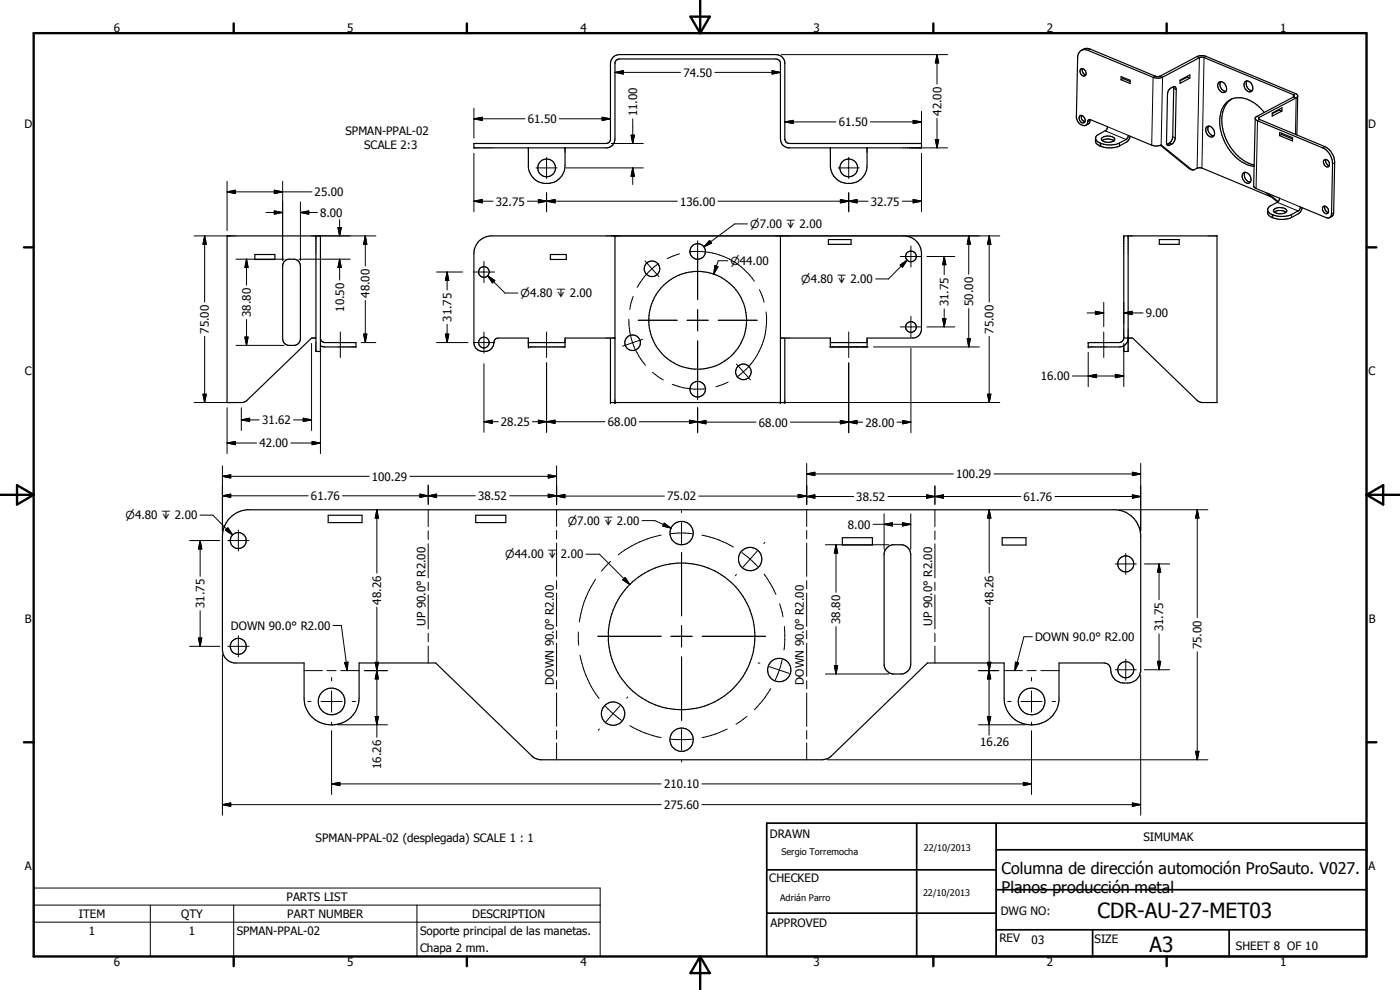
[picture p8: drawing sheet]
<svg xmlns="http://www.w3.org/2000/svg" width="420mm" height="297mm" viewBox="0 0 420 297" stroke-linecap="round" stroke-linejoin="round" font-family="sans-serif">
<g fill="none" stroke="#000" stroke-width=".35">
<path d="M324.6 15.1l1.2-.6 1.4 .2 19.9 8.3 1-.1 11.1-5.9 1.2-.3 1.3 .1 27.1 11.3 .7 .7M324.6 34.6a1.51 1.51 0 0 1 1 2M324.6 34.6a1.1 1.1 0 0 0-.8 1.1 1.1 1.1 0 0 0 .7 1l.7 .2 .4-.3M324.6 34.6a1.53 1.53 0 0 0 1 1.9M324.9 20.6a1.45 1.45 0 0 1 .9 1.9M324.9 20.6h-.3a1.17 1.17 0 0 0-.3 1.5 1.17 1.17 0 0 0 1.4 .5l.1-.1M324.9 20.6a1.51 1.51 0 0 0 1 1.9M327.2 35.9l-.4 1.1-.9 .6M327.2 35.9l5.2 2.1-.4 1-2.2 1.3a1.22 1.22 0 0 0-1 1.1 1.22 1.22 0 0 0 .7 1.2 7.4 7.4 0 0 0 6.5 .3l2.1-1.1 .5-1.2 7 3a3.4 3.4 0 0 0 2.9-.1l9.2 7.5h.6l1.3-.7 1.1 .1 20.8 8.7M327.2 35.9a.64 .64 0 0 0-.7 .2 .64 .64 0 0 0-.1 .6 1.24 1.24 0 0 1-.9 1 1.24 1.24 0 0 1-1.2-.4 2.93 2.93 0 0 1-1.3-2.2l.4-17.7a2.14 2.14 0 0 1 .9-2.1 2.14 2.14 0 0 1 2.2-.2l19.6 8.1 1.2 .3 1.6-.3 11.2-6h1.1l27.2 11.4-.2 .5-11 5.8a.67 .67 0 0 0-.5 .8 .67 .67 0 0 0 .7 .5l19.5 8.2a5.3 5.3 0 0 1 3 4.7l-.3 15.1-.1 .6-.5 .5M336.5 23l2.7 1.1v1l-2.7-1.2zM337.1 23.6l-.6 .3"/>
<path d="M337.1 23.2v.4M337.1 23.6l2.1 .9M351 26.7l1-.6a.67 .67 0 0 1 .8 0 .67 .67 0 0 1 .2 .8l-.3 14.5a2.38 2.38 0 0 1-2.2 2.2l-.4-.6 .3-14.8 .2-.8zM352.1 26l-.2 15.1a2.38 2.38 0 0 1-1.7 2.2M354.1 24l3-1.5v1l-3 1.5zM356.3 23.2l-2.2 1.1M356.3 22.9v.3M356.3 23.2l.8 .3M362 38.3a1.45 1.45 0 0 1 1.5-.3 1.45 1.45 0 0 1 .9 1.3 1.18 1.18 0 0 1-.5 1.7 1.18 1.18 0 0 1-1.6-.7l-.4-.9zM362.7 37.8a2.09 2.09 0 0 0 1.6 3M365.7 24.8a1.77 1.77 0 0 1 2.4 2 1.15 1.15 0 0 1-1.1 1 1.15 1.15 0 0 1-1.1-.9l-.4-1.2zM366.3 24.5a2.08 2.08 0 0 0 1.6 2.9"/>
<path d="M369.6 29.8a7.8 7.8 0 0 0-2.6 8.8 13.9 13.9 0 0 0 9.4 10.9M373.6 24.6a1.77 1.77 0 0 1 2.4 2 1.05 1.05 0 0 1-.9 1 1.05 1.05 0 0 1-1.1-.6 2.12 2.12 0 0 1-.4-2.4zM374.2 24.3a2.11 2.11 0 0 0 1.6 2.9M376.7 35.5l-.5 20.3 .8 .8 7 2.9-.4 1M379.4 33.7a9.9 9.9 0 0 0-8.7-4.3 6.3 6.3 0 0 0-4.7 6.8 14.4 14.4 0 0 0 9.2 13.5l1.2 .3M381.8 33.9l3-1.6-.1 1-2.9 1.5zM384 33l-2.2 1.1M384 32.8v.2M384 33l.7 .3M384 39.8l3.9 1.5v1l-3.9-1.6zM389.5 28.8l-.5 .6-11.1 5.8-.1 .5 19.8 8.3a5.4 5.4 0 0 1 2.9 4.8l-.2 15-.5 1.1-.8 .4M389.5 28.8l-.3 11.7"/>
<path d="M142.2 43.1h39.7l.8-.3 .5-.8v-23a2.65 2.65 0 0 1 2.7-2.6h47a2.62 2.62 0 0 1 2.6 2.3v23l.6 1.1 .8 .3h39.7v1.3h-40.1a2.62 2.62 0 0 1-2.3-2.7v-22.9l-.4-.7-.9-.4-47.5 .1-.5 .3-.3 .7v22.9a2.65 2.65 0 0 1-2.3 2.7h-40.1zM158.6 44.4v5.9a5.5 5.5 0 0 0 5.7 4.8 5.5 5.5 0 0 0 5.3-5.4v-5.3M249.2 44.4v5.3a5.5 5.5 0 0 0 5.5 5.4 5.5 5.5 0 0 0 5.5-5.4v-5.3M330.7 41.4a3 3 0 0 1 3.8 .3 1.54 1.54 0 0 1-2 1l-1.5-.4-.4-.4zM330.8 42.2a3.2 3.2 0 0 1 3.5 0M339.2 40.9l-.8 1.6-2.4 1.3a6.7 6.7 0 0 1-7-.8l-.2-1.6M348.3 43.6l8.5 6.9 1 .5M373.2 51.8a1.87 1.87 0 0 1 2 .9 1.87 1.87 0 0 1-.2 2.2 1.89 1.89 0 0 1-1.9-1 1.89 1.89 0 0 1 .1-2.1zM373.7 51.7a2.1 2.1 0 0 0 1.5 3M379.9 57.8l3.5 2.8M380.6 58.1l3 2.4M384.7 40.3l-.7 .4"/>
<path d="M384.7 40v.3M384.7 40.3l3.2 1.4M397.3 48.1a1.16 1.16 0 0 1 1.4 .1 1.16 1.16 0 0 1 .3 1.4 .84 .84 0 0 1-.9 .5 .84 .84 0 0 1-.7-.8l-.2-.7zM397.9 47.8a1.48 1.48 0 0 0 1 1.9M76.5 76.4h6v1.5h-6zM85.5 78.2l1-.4h1.7a2 2 0 0 1 2 2v21.8a2.07 2.07 0 0 1-1.7 2h-2l-.7-.2-.7-.7-.3-1.1v-21.8l.3-1zM94.8 70.8v34.7h1.4v-34.7h-28.1v50h4.7l1.2-.5 19.5-18.9h1.3M165.2 76.4h4.8v1.5h-4.8zM184.6 70.8v50M234.2 70.8v50M248.6 71.9h6.8v1.4h-6.8zM337.3 70.8h27.9v50h-4.6l-1.2-.5-19.5-18.9h-2.6z"/>
<path d="M338.6 70.8v34.7h-1.3v-1.7M347.9 71.9h6v1.4h-6zM382.3 62.9l.2-.2a3.1 3.1 0 0 1 3.6 .2 .83 .83 0 0 1-.9 1.2 2.4 2.4 0 0 1-3-.9zM382.4 63.6a3.2 3.2 0 0 1 3.5 .1M383.5 60.6l-2.1 1.1a1.28 1.28 0 0 0-1 1.3 1.28 1.28 0 0 0 1.1 1.2 7.4 7.4 0 0 0 6.1 .1l2.2-1.1 .5-1.1 7.7 3.2h1M383.6 60.5l-.1 .1M390.9 62.3l-.4 .9-.7 .9-2.2 1.1a6.4 6.4 0 0 1-7.1-1l-.1-1.3M397.6 61.8l1 .8v1.2M397.6 61.8a1.03 1.03 0 0 0-.8 .9 1.03 1.03 0 0 0 .6 1.1l.6 .3 .6-.3M397.6 61.8l.1 1.2 .9 .8M96.2 101.7l.5 .8 .8 .3h9.3v1.3h-9.3l-1.3-.3M158.6 102.8h11"/>
<path d="M183.2 101.4v19.4h52.3v-19.4M184.6 101.4h-15v2.7h-11v-2.7h-9a1.68 1.68 0 0 0-1.5 2.1 3.1 3.1 0 0 1-3.2 2 3.1 3.1 0 0 1-2.7-2.7v-26.7a5.4 5.4 0 0 1 4.8-5.3h124.8a5.4 5.4 0 0 1 4.8 5.3v22.7a2.65 2.65 0 0 1-2.7 2.6h-13.7v2.7h-11v-2.7h-15M249.2 102.8h11M337.3 101.4a1.46 1.46 0 0 1-1.4 1.4h-9.3v1.3h9.3a2.65 2.65 0 0 0 2.7-2.7M68.6 155.8a8.3 8.3 0 0 1 5.5-2.8h261a8.1 8.1 0 0 1 7.2 7.2v41.2a4.3 4.3 0 0 1-5.4 3.5 4.2 4.2 0 0 1-3.7-4.6l-.6-.9-1.2-.5h-13.6v11.3a8.3 8.3 0 0 1-8.5 7.3 8.3 8.3 0 0 1-7.9-8v-10.6h-23.1l-28.8 27.9-1.1 .8-1.7 .4-85.2-.2-.8-.2-1.1-.8-28.8-27.9h-23v10.6a8.3 8.3 0 0 1-8.3 8 8.3 8.3 0 0 1-8.2-8v-10.6h-21a4 4 0 0 1-3.6-4v-33.9a8.5 8.5 0 0 1 1.9-5.2zM98.5 154.6h10.2v2.2h-10.2zM142.8 154.6h9v2.2h-9zM252.8 161.3h9v2.2h-9zM266.2 164.3l.6-.5 1.1-.4h2.8a3.1 3.1 0 0 1 2.6 3v32.9a3 3 0 0 1-2.6 2.9h-2.8a3.2 3.2 0 0 1-2.6-2.6v-33.6l.4-1.1zM300.8 161.3h7.1v2.2h-7.1z"/>
<circle cx="164" cy="50.4" r="2.67"/>
<circle cx="254.7" cy="50.4" r="2.67"/>
<circle cx="209.4" cy="75.5" r="2.34"/>
<circle cx="273.4" cy="76.9" r="1.6"/>
<circle cx="145.2" cy="81.6" r="1.6"/>
<circle cx="195.7" cy="80.6" r="2.33"/>
<circle cx="209.4" cy="96.1" r="14.7"/>
<circle cx="273.4" cy="98.1" r="1.61"/>
<circle cx="145.2" cy="102.8" r="1.6"/>
<circle cx="189.8" cy="102.8" r="2.33"/>
<circle cx="209.4" cy="116.8" r="2.34"/>
<circle cx="223.1" cy="111.6" r="2.34"/>
<circle cx="204.5" cy="159.9" r="3.5"/>
<circle cx="71.5" cy="162.2" r="2.4"/>
<circle cx="225.1" cy="167.7" r="3.5"/>
<circle cx="337.8" cy="169.2" r="2.39"/>
<circle cx="71.5" cy="193.9" r="2.4"/>
<circle cx="204.6" cy="190.9" r="22"/>
<circle cx="99.5" cy="210.5" r="4"/>
<circle cx="184" cy="214.1" r="3.5"/>
<circle cx="233.9" cy="201" r="3.5"/>
<circle cx="309.6" cy="210.5" r="4"/>
<circle cx="337.8" cy="201" r="2.4"/>
<circle cx="204.6" cy="221.9" r="3.5"/>
</g>
<g fill="#000">
<circle cx="94.8" cy="70.8" r=".18"/>
<circle cx="96.2" cy="70.8" r=".18"/>
<circle cx="184.6" cy="70.8" r=".18"/>
<circle cx="234.2" cy="70.8" r=".18"/>
<circle cx="337.3" cy="70.8" r=".18"/>
<circle cx="338.6" cy="70.8" r=".18"/>
<circle cx="158.6" cy="104.1" r=".18"/>
<circle cx="158.6" cy="102.8" r=".18"/>
<circle cx="326.6" cy="102.8" r=".18"/>
<circle cx="326.6" cy="104.1" r=".18"/>
<circle cx="183.2" cy="120.8" r=".18"/>
<circle cx="184.6" cy="120.8" r=".18"/>
<circle cx="234.2" cy="120.8" r=".18"/>
<circle cx="235.5" cy="120.8" r=".18"/>
</g>
<g fill="none" stroke="#000" stroke-width=".3">
<path d="M234.5 16.4h49.9M281.2 16.4l.5 2.5h-1zM281.2 16.4v8.8M327.2 14.7l-.7 .4M359.2 17l.7 .3-.6 33.2M362 16.9l-.7 .4-.6 33.1M142.2 35.6l2.5-.4v1zM142.2 32.5v8.9M142.2 35.6h15.4M167.8 35.6h15.4M180.7 35.2l2.5 .4-2.5 .6zM184.6 21.7l2.5-.5v1z"/>
<path d="M184.6 21.7h19.6M189.9 35.7v7.4M214.5 21.7h19.7M231.7 21.2l2.5 .5-2.5 .5zM235.5 36.6l2.6-.5v1zM235.5 36.6h15.4M261.2 36.6h15.4M274.1 36.1l2.5 .5-2.5 .5zM276.6 33.4v9.4M281.2 35.5v8.9M327.1 36.1l-.6 .3M331.7 39.2l6.3 2.7"/>
<path d="M332.4 38l6.2 2.6M346.7 22.9l-.6 .3-.5 20.4M348.1 22.9l.8 .3-.4 20.3M352.2 26.6l.8 .3M377.2 34.9l.7 .3v.6M378 35.9l-.6 .3-.4 20.4M388.2 29.1l.8 .3-.2 10.9M388.8 28.1l-.7 .3v.7M68.1 57.6l2.5-.5v1zM68.1 54.4v14.8M68.1 57.6h25.5M82.3 57.1l2.5 .5-2.5 .5z"/>
<path d="M84.8 54.4v23.7M142.2 46v17.5M160.9 50.4h6.3M161.6 59.9l2.4 .5-2.4 .5zM164 47.2v6.4M164 57.8v5.7M169.9 50.4h23.2M183.5 43.1h9.6M189.4 40.6h1l-.5 2.5zM189.9 50.4l.5 2.5h-1zM189.9 50.4v5M251.5 50.4h6.4"/>
<path d="M252.2 59.9l2.5 .5-2.5 .5zM252.2 59.9l5 1v-1l-5 1zM254.7 47.2v6.4M254.7 57.8v5.7M272.8 44.4h11.6M274.1 59.9l2.5 .5-2.5 .5zM276.6 46v17.5M280.7 41.9h1l-.5 2.5zM330.2 42.9l-.1 .9M330.4 43v.9M336 42.9v.9M350.3 43.3l.8 .3"/>
<path d="M350.9 42.9l.8 .3M351.9 41.1l.8 .3M356.8 50.5l.8 .3M384 59.5l6.3 2.6M397.6 44l-.7 .4M400.5 48.8l-.6 .3M58.2 70.8h11M61.4 70.8l.5 2.5h-1zM61.4 70.8v19.8M70.8 77.8h14.4M74 77.8l.5 2.5h-1zM74 77.8v7.8"/>
<path d="M79.8 63.8h5M82.3 63.3l2.5 .5-2.5 .5zM89.7 77.8h15.4M90.2 63.8l2.5-.5v1zM90.2 63.8h5M90.2 60.6v17.5M95.1 70.8h17.7M101.4 68.3h1l-.5 2.5zM101.9 77.8l.5 2.5h-1zM101.9 65.9v4.9M101.9 77.8v6.2M109.6 70.8l.5 2.5h-1z"/>
<path d="M109.6 70.8v9M142.2 60.4l2.5-.5v1zM142.2 60.4h5.8M145.2 78.4v6.4M158.3 60.4h45M164 60.4l2.6-.5v1zM183.5 70.8h25.8M193.6 78.3l2.1 2.3M197.6 79.1l-1.9 1.5M204 76.2l-3.8 1.4M206.9 75.6a20.6 20.6 0 0 1 19.5 8.8M209.4 72.3v17.6"/>
<path d="M209.5 70.8h90.5M213 72.1l.6 .8-2.3 1.1zM214.5 79.7l1 .4-1.3 2.2zM215.5 60.4h45M218.4 78.2h-2.9l-1.3 4.1M224.4 67.2h-3.9l-9.2 6.8M254.7 60.4l2.5-.5v1zM270.2 79.5l2-1.4-1.4 2.1zM270.2 77h6.4M270.8 60.4h5.8M272.2 78.1l-5.6 5.6h-3.8M273.4 73.8v6.3"/>
<path d="M278.2 77h8.3M283.4 77l.5 2.4h-1zM283.4 77v5.4M290.7 70.8l.5 2.5h-.9zM290.7 70.8v11.5M296.9 70.8l.5 2.5h-1zM296.9 70.8v19.8M381.8 64.4v.9M382 64.4v.9M383.3 60.7l6.3 2.6M387.6 64.3v.9M400.3 63.8l-.7 .4"/>
<path d="M74 95.8v7.8M102.1 99.6v7.7M109.6 90.1v12.7M131 81.6h7.8M134.2 81.6l.5 2.5h-1zM134.2 81.6v5.4M134.2 97.3v5.5M142.1 81.6h6.3M145.2 99.6v6.4M146.3 82.7l2.2 1.5-.7 .7zM146.3 82.7l5.2 5.2h3.9M164 99.6v7.7"/>
<path d="M188.7 95.8l.1 .8a17.9 17.9 0 0 0 1.1 6.2M190 88.9l-1 3.9M191.5 96.1h11.7M195.7 80.6l2.1 2.4M195.7 80.6l-2.3 2.4-2.2 3.2M206.2 96.1h6.3M209.4 92.9v6.4M215.5 96.1h11.7M227.9 86.9l1.4 3.8M229.9 93.6a20.7 20.7 0 0 1-3.2 13.8M254.7 99.6v7.7M270.2 98.1h6.4"/>
<path d="M273.4 94.9v6.4M278.2 98.1h8.3M282.9 95.6h1l-.5 2.5zM283.4 92.7v5.4M290.7 92.6v11.5M326.3 93.9h4.9M328.7 93.4l2.5 .5-2.5 .5zM331.2 90.7v7.3M331.2 99.6v7.7M337.3 93.9l2.5-.5v1zM337.3 93.9h5.8M337.3 90.7v6.5"/>
<path d="M60.9 118.3h1l-.5 2.5zM61.4 100.9v19.9M70.8 103.6h14.4M73.5 101.1h1l-.5 2.5zM93.5 103v26.2M96.2 104.4v31.7M108.4 102.8h4.4M109.1 100.2h1l-.5 2.6zM131 102.8h9.5M133.7 100.2h1l-.5 2.6zM142.1 102.8h6.3M145.2 109.1v20.6"/>
<path d="M164 108.9v20.8M189.9 102.8l-3.1 1.1M189.9 102.8a21.6 21.6 0 0 0 3.8 6.8M192.9 101.8l-3 1M195.8 111.7l3.3 2.3M201.7 115.3a20.9 20.9 0 0 0 10.2 1.3M209.4 102.3v17.6M218.6 114.6l-3.8 1.4M221 109.2l2.1 2.3M223.1 111.5l2.1 2.5M223.1 111.5l-2 1.6M226.7 107.4a16.8 16.8 0 0 1-3.6 4.1"/>
<path d="M248.9 104.1h11.7M254.7 108.9v20.9M262.2 104.1h31.7M273.4 104.5v25.3M290.3 101.6h.9l-.5 2.5zM296.4 118.3h1l-.5 2.5zM296.9 100.9v19.9M321.8 112.8h15.5M326.6 112.8l2.5-.5v1zM326.6 105.7v10.3M334.7 112.3l2.6 .5-2.6 .5zM337.3 103v13"/>
<path d="M58.2 120.8h11M66.7 139.7v19.6M68.1 132.9l2.5-.4v.9zM68.1 132.9h8.9M68.1 122.3v13.8M72.4 126l2.5-.5v.9zM72.4 126h5.4M72.4 122.3v6.9M87.3 132.9h8.9M88.1 126h5.4M91 125.5l2.5 .5-2.5 .4zM93.7 132.5l2.5 .4-2.5 .5z"/>
<path d="M145.2 126.5l2.5-.4v.9zM145.2 126.5h4.3M159.8 126.5h21.8M161.6 126.1l2.4 .4-2.4 .5zM164 126.5l2.6-.4v.9zM167 139.7v11.6M191.8 126.5h17.6M206.9 126.1l2.5 .4-2.5 .5zM209.4 126.7l2.5-.5v1zM209.4 122.3v7.5M209.4 126.7h17.5M234.5 120.8h65.5"/>
<path d="M237.2 126.7h21.7M242.1 139v12.3M252.2 126.2l2.5 .5-2.5 .5zM252.2 126.2v1l5-1v1zM254.7 126.7l2.5-.5v1zM269.2 126.7h4.2M270.9 126.2l2.5 .5-2.5 .5zM342.3 139v20.3M60 154.6h3.9l5.9 5.9M66.7 148.8l2.5-.5v.9zM66.7 142.9l2.5-.4v.9zM66.7 148.8h25.8"/>
<path d="M66.7 142.9h44.1M68.4 158.4l1.4 2.1-2.1-1.4zM71.5 159v6.4M102.8 148.8h39.9M113.1 153l.5 2.4h-1zM113.1 153v19M123 142.9h44M126 148.3l2.5 .5-2.5 .4zM126 148.3v.9l5-.9v1zM128.5 148.8l2.5-.5v1zM128.5 145.6v5.7M128.5 153v5"/>
<path d="M128.5 159.3v2.6M152.9 148.8h14.1M164.5 142.5l2.5 .4-2.5 .5zM164.5 148.3l2.5 .5-2.5 .5zM167 148.8l2.5-.5v1.1zM167 153v4.9M167 159.2v2.5M167 148.8h32.4M192.7 156.2h3.8l4.9 2.3M199.3 157l2.1 1.5-2.5-.6zM204.5 153.3v.5M204.5 156.8v6.3"/>
<path d="M209.7 148.8h32.4M239.6 148.3l2.5 .5-2.5 .6zM242.1 149l2.4-.5v1zM242.1 142.2l2.4-.5v1zM242.1 153v4.9M242.1 159.2v2.5M242.1 149h14.1M242.1 142.2h44M262 157.3h11.3M265.3 157.3l2.5-.5v1zM265.3 154.1v10.7M266.5 149h39.9"/>
<path d="M270.8 156.8l2.5 .5-2.5 .5zM273.3 154.1v10.7M278.1 148.5l2.5 .5-2.5 .5zM280.6 149l2.5-.5v1zM280.6 145.8v5.5M280.6 153v5M280.6 159.3v2.6M296.9 153l.5 2.4h-1zM296.9 153v19M298.3 142.2h44M316.6 149h25.7M335.9 153h26.6"/>
<path d="M339.8 148.5l2.5 .5-2.5 .5zM339.8 141.7l2.5 .5-2.5 .5zM359.3 153l.5 2.4h-1zM359.3 153v32.3M56.9 162.2h9M60.1 162.2l.5 2.5h-1zM60.1 162.2v10.7M68.4 162.2h6.3M128.5 163.2v10.2M128.5 174.7v2.5M128.5 178.5v10.2M167 162.9v10"/>
<path d="M167 174.2v2.5M167 177.9v10.1M175.8 166.3h4.1l9.1 9.1M178.7 173.8a31.5 31.5 0 0 0-4.8 12.8M183.2 168.4l-2.7 3M186.9 174l.7-.7 1.4 2.1zM187.6 173.3l1.4 2.1-2.1-1.4zM198.4 160.6a30.4 30.4 0 0 0-12.9 5.9M201.4 160.1l2.1-.2 4.2 .2M204.5 165.8v19M210.7 160.6a29.2 29.2 0 0 1 9.4 3.5M221 172.4l-.3 .3"/>
<path d="M222.7 165.8l4.7 4.2M227.2 165.4l-4.2 4.7M229.3 172.3l2.4 3.7 1.2 2.4M229.6 162.7l-.4 .4M242.1 162.9v10M242.1 174.2v2.5M242.1 177.9v10.1M247.7 163.4h19M250.9 163.4l.5 2.5h-1zM250.9 163.4v14.3M280.6 163.2v10.2M280.6 174.7v2.5"/>
<path d="M280.6 178.5v10.2M334.7 169.2h6.3M337.9 166v6.4M343.4 169.2h7.6M347.8 169.2l.5 2.5h-.9zM347.8 169.2v10.7M56.9 193.9h9M59.6 191.4h1l-.5 2.5zM60.1 183.2v10.7M66.7 196.5v48.1M68.4 193.9h6.3M71.5 190.8v6.3"/>
<path d="M99.9 187.7h2.5l1.8 13.5M103.4 198.8l1-.1-.2 2.5zM112.6 198.7h1l-.5 2.5zM113.1 182.2v39M128.5 190v2.5M128.5 193.8v5.1M167 189.2v2.5M167 193v9.9M173.6 189.6l.1 4M174.1 196.6a31.7 31.7 0 0 0 5.7 13M179.4 190.9h19M201.4 190.9h6.3"/>
<path d="M204.5 187.7v6.4M204.5 197.1v19M210.7 190.9h19M227.5 198.9l.5 .1M234 181.1l1 3.9M234.7 198l-.8 3M235.4 188l.1 3.9-.2 3.1M242.1 189.2v2.5M242.1 193v9.9M250.4 199.7h1l-.5 2.5zM250.9 188v14.2M280.6 190v2.5"/>
<path d="M280.6 193.8v5.1M296.4 198.7h1l-.5 2.5zM296.9 182.2v19l.5-2.5h-1l.9 5h-1l.5-2.5v19.4M304.7 198.7l1 .2-1.1 2.3zM309.8 191.1h-2.5l-2.7 10.1M337.9 197.8v6.3M347.4 198.4h.9l-.5 2.6zM347.8 190.2v10.8M359.3 195.6v32.4M91.3 201.2h5.5M92.4 210.5h.9M96.3 210.5h6.4"/>
<path d="M98.1 201.2h2.8M99.5 203.3v1M99.5 207.3v6.4M99.5 216.7v.9M99.5 219.2v19.2M101.4 217.5h14.9M102.3 201.2h5.5M105.7 210.5h1M109.4 201.2h6.9M112.6 215h1l-.5 2.5zM113.1 201.2l.5 2.5h-1zM167 204.2v2.5"/>
<path d="M167 207.9v10M167 219.2v2.5M179.9 218.7l-.3 .4M181.7 211.9l2.3 2.2M184 214.1l-2.1 2.4M184 214.1l2.5 2M186.1 211.8l-2.1 2.3M188.4 209.1l-.3 .4M189 217.7a29.4 29.4 0 0 0 9.4 3.6M204.5 218.7v6.4M218.3 218.7l-3.5 1.5-4.1 1.1M224.1 215l-3.2 2.3"/>
<path d="M230.8 200l3.1 1M231.3 206.6l-2.4 3.6-2.5 2.8M233.9 201l3 1.1M233.9 201l-1.2 3M239.7 203.1l.5 .1M242.1 204.2v2.5M242.1 207.9v10M242.1 219.2v2.5M247.7 202.2h19M293.7 201.2h6.1M293.7 217.5h14.1M296.3 215h1l-.5 2.5z"/>
<path d="M296.8 201.2l.5 2.5h-1zM301.4 201.2h5.5M302.4 210.5h1M306.4 210.5h6.3M308.2 201.2h2.8M309.6 203.3v1M309.6 207.3v6.4M309.6 216.7v.9M309.6 219.2v19.2M312.4 201.2h5.4M315.8 210.5h1M334.7 201h6.3"/>
<path d="M342.3 202.6v42M343.4 201h7.6M99.5 235.2l2.5-.5v1zM99.5 235.2h98.9M167 222.9v5.1M201.4 221.8h6.3M204.5 228.1v.5M210.6 235.2h99M242.1 222.9v5.1M248.3 228h114.2M307.1 234.7l2.5 .5-2.5 .5zM358.8 225.4h1l-.5 2.6z"/>
<path d="M66.7 241.4l2.5-.5v1zM66.7 241.4h131.7M210.6 241.4h131.7M339.8 240.9l2.5 .5-2.5 .5zM10.1 266.4h170v20.6h-170zM10.1 271.6h170M10.1 276.7h170M45.1 271.6v15.4M70.1 271.6v15.4M125.1 271.6v15.4"/>
</g>
<g fill="none" stroke="#000" stroke-width=".71">
<path d="M10.1 9.9h400v277.1h-400zM70.1 7v2.9M140.1 7v2.9M207.2 5h5.8l-2.9 4.9zM210.1 0v9.9M280.1 7v2.9M350.1 7v2.9M7.2 74.2h2.9M410.1 74.2h3M.1 148.5h10M5.1 145.6l5 2.9-5 2.9zM410.1 148.5h10"/>
<path d="M410.1 148.5l5-2.9v5.8zM7.2 222.7h2.9M410.1 222.7h3M70.1 287v2.9M140.1 287v2.9M210.1 287v10M210.1 287l2.9 5h-5.8zM280.1 287v2.9M350.1 287v2.9"/>
</g>
<path d="M230.1 247h180v40h-180zM275.1 247v40M298.9 255h111.2M298.9 247v40M230.1 274h68.8M230.1 261h68.8M298.9 279h111.2M298.9 267h111.2M327.9 279v8M368.9 279v8" fill="none" stroke="#000" stroke-width=".51"/>
<g fill="#000">
<path d="M281.2 16.4l.5 2.5h-1zM142.2 35.6l2.5-.4v1zM180.7 35.2l2.5 .4-2.5 .6zM184.6 21.7l2.5-.5v1zM231.7 21.2l2.5 .5-2.5 .5zM235.5 36.6l2.6-.5v1zM274.1 36.1l2.5 .5-2.5 .5zM68.1 57.6l2.5-.5v1zM82.3 57.1l2.5 .5-2.5 .5zM142.2 60.4l2.5-.5v1zM164 60.4l2.6-.5v1zM189.4 40.6h1l-.5 2.5z"/>
<path d="M189.9 50.4l.5 2.5h-1zM254.7 60.4l2.5-.5v1zM280.7 41.9h1l-.5 2.5zM61.4 70.8l.5 2.5h-1zM82.3 63.3l2.5 .5-2.5 .5zM90.2 63.8l2.5-.5v1zM101.4 68.3h1l-.5 2.5zM109.6 70.8l.5 2.5h-1zM161.6 59.9l2.4 .5-2.4 .5zM213 72.1l.6 .8-2.3 1.1zM214.5 79.7l1 .4-1.3 2.2zM252.2 59.9l2.5 .5-2.5 .5z"/>
<path d="M274.1 59.9l2.5 .5-2.5 .5zM283.4 77l.5 2.4h-1zM290.7 70.8l.5 2.5h-.9zM296.9 70.8l.5 2.5h-1zM74 77.8l.5 2.5h-1zM101.9 77.8l.5 2.5h-1zM134.2 81.6l.5 2.5h-1zM146.3 82.7l2.2 1.5-.7 .7zM270.2 79.5l2-1.4-1.4 2.1zM282.9 95.6h1l-.5 2.5zM328.7 93.4l2.5 .5-2.5 .5zM337.3 93.9l2.5-.5v1z"/>
<path d="M60.9 118.3h1l-.5 2.5zM73.5 101.1h1l-.5 2.5zM109.1 100.2h1l-.5 2.6zM133.7 100.2h1l-.5 2.6zM290.3 101.6h.9l-.5 2.5zM296.4 118.3h1l-.5 2.5zM326.6 112.8l2.5-.5v1zM334.7 112.3l2.6 .5-2.6 .5zM68.1 132.9l2.5-.4v.9zM72.4 126l2.5-.5v.9zM91 125.5l2.5 .5-2.5 .4zM93.7 132.5l2.5 .4-2.5 .5z"/>
<path d="M145.2 126.5l2.5-.4v.9zM161.6 126.1l2.4 .4-2.4 .5zM164 126.5l2.6-.4v.9zM206.9 126.1l2.5 .4-2.5 .5zM209.4 126.7l2.5-.5v1zM252.2 126.2l2.5 .5-2.5 .5zM254.7 126.7l2.5-.5v1zM270.9 126.2l2.5 .5-2.5 .5zM68.4 158.4l1.4 2.1-2.1-1.4zM66.7 148.8l2.5-.5v.9zM66.7 142.9l2.5-.4v.9zM113.1 153l.5 2.4h-1z"/>
<path d="M126 148.3l2.5 .5-2.5 .4zM128.5 148.8l2.5-.5v1zM164.5 142.5l2.5 .4-2.5 .5zM164.5 148.3l2.5 .5-2.5 .5zM167 148.8l2.5-.5v1.1zM199.3 157l2.1 1.5-2.5-.6zM239.6 148.3l2.5 .5-2.5 .6zM242.1 149l2.4-.5v1zM242.1 142.2l2.4-.5v1zM265.3 157.3l2.5-.5v1zM270.8 156.8l2.5 .5-2.5 .5zM278.1 148.5l2.5 .5-2.5 .5z"/>
<path d="M280.6 149l2.5-.5v1zM296.9 153l.5 2.4h-1zM339.8 148.5l2.5 .5-2.5 .5zM339.8 141.7l2.5 .5-2.5 .5zM359.3 153l.5 2.4h-1zM60.1 162.2l.5 2.5h-1zM187.6 173.3l1.4 2.1-2.1-1.4zM250.9 163.4l.5 2.5h-1zM347.8 169.2l.5 2.5h-.9zM59.6 191.4h1l-.5 2.5zM103.4 198.8l1-.1-.2 2.5zM112.6 198.7h1l-.5 2.5z"/>
<path d="M250.4 199.7h1l-.5 2.5zM296.4 198.7h1l-.5 2.5zM304.7 198.7l1 .2-1.1 2.3zM347.4 198.4h.9l-.5 2.6zM112.6 215h1l-.5 2.5zM113.1 201.2l.5 2.5h-1zM296.3 215h1l-.5 2.5zM296.8 201.2l.5 2.5h-1zM99.5 235.2l2.5-.5v1zM307.1 234.7l2.5 .5-2.5 .5zM358.8 225.4h1l-.5 2.6zM66.7 241.4l2.5-.5v1z"/>
<path d="M339.8 240.9l2.5 .5-2.5 .5z"/>
</g>
<g font-size="6.3">
<text x="329.4" y="275.4">CDR-AU-27-MET03</text>
<text x="345" y="285.6">A3</text>
</g>
<g font-size="4.8">
<text x="300.6" y="262.1">Columna de dirección automoción ProSauto. V027.</text>
<text x="300.6" y="267.8">Planos producción metal</text>
</g>
<g font-size="3.5">
<text x="34.2" y="9.6">6</text>
<text x="104.2" y="9.6">5</text>
<text x="174.2" y="9.6">4</text>
<text x="244.2" y="9.6">3</text>
<text x="314.2" y="9.6">2</text>
<text x="384.2" y="9.6">1</text>
<text x="205.1" y="23">74.50</text>
<text x="191.2" y="34.9" transform="rotate(-90 191.2 34.9)">11.00</text>
<text x="282.5" y="34.8" transform="rotate(-90 282.5 34.8)">42.00</text>
<text x="7.3" y="38.4">D</text>
<text x="103.7" y="40.6">SPMAN-PPAL-02</text>
<text x="158.4" y="37">61.50</text>
<text x="251.7" y="37.9">61.50</text>
<text x="410.6" y="38.4">D</text>
<text x="109.3" y="44.7">SCALE 2:3</text>
<text x="94.4" y="58.9">25.00</text>
<text x="96" y="65.1">8.00</text>
<text x="148.8" y="61.7">32.75</text>
<text x="204.1" y="61.7">136.00</text>
<text x="261.3" y="61.7">32.75</text>
<text x="110.9" y="89.4" transform="rotate(-90 110.9 89.4)">48.00</text>
<text x="75.3" y="95.1" transform="rotate(-90 75.3 95.1)">38.80</text>
<text x="103.2" y="93.6" transform="rotate(-90 103.2 93.6)">10.50</text>
<text x="284.7" y="91.9" transform="rotate(-90 284.7 91.9)">31.75</text>
<text x="292" y="91.8" transform="rotate(-90 292 91.8)">50.00</text>
<text x="343.9" y="95.2">9.00</text>
<text x="62.7" y="100.2" transform="rotate(-90 62.7 100.2)">75.00</text>
<text x="135.5" y="96.6" transform="rotate(-90 135.5 96.6)">31.75</text>
<text x="298.1" y="100.2" transform="rotate(-90 298.1 100.2)">75.00</text>
<text x="7.4" y="112.6">C</text>
<text x="410.7" y="112.6">C</text>
<text x="312.4" y="114.1">16.00</text>
<text x="78.6" y="127.3">31.62</text>
<text x="150.3" y="127.9">28.25</text>
<text x="182.4" y="127.9">68.00</text>
<text x="227.7" y="128">68.00</text>
<text x="259.7" y="128">28.00</text>
<text x="77.8" y="134.2">42.00</text>
<text x="286.9" y="143.5">100.29</text>
<text x="111.6" y="144.3">100.29</text>
<text x="93.3" y="150">61.76</text>
<text x="143.5" y="150">38.52</text>
<text x="200.2" y="150.1">75.02</text>
<text x="257" y="150.2">38.52</text>
<text x="307.2" y="150.2">61.76</text>
<text x="254.5" y="158.6">8.00</text>
<text x="168.3" y="167.6">2.00</text>
<text x="61.3" y="182.4" transform="rotate(-90 61.3 182.4)">31.75</text>
<text x="114.4" y="181.4" transform="rotate(-90 114.4 181.4)">48.26</text>
<text x="298.1" y="181.4" transform="rotate(-90 298.1 181.4)">48.26</text>
<text x="7.4" y="186.9">B</text>
<text x="69.3" y="188.9">DOWN 90.0° R2.00</text>
<text x="127.7" y="187.8" transform="rotate(-90 127.7 187.8)">UP 90.0° R2.00</text>
<text x="252.2" y="187.2" transform="rotate(-90 252.2 187.2)">38.80</text>
<text x="279.7" y="187.8" transform="rotate(-90 279.7 187.8)">UP 90.0° R2.00</text>
<text x="349.1" y="189.4" transform="rotate(-90 349.1 189.4)">31.75</text>
<text x="410.8" y="186.9">B</text>
<text x="310.6" y="192.3">DOWN 90.0° R2.00</text>
<text x="360.6" y="194.8" transform="rotate(-90 360.6 194.8)">75.00</text>
<text x="166.2" y="205.4" transform="rotate(-90 166.2 205.4)">DOWN 90.0° R2.00</text>
<text x="241.2" y="205.4" transform="rotate(-90 241.2 205.4)">DOWN 90.0° R2.00</text>
<text x="294.2" y="223.9">16.26</text>
<text x="114.4" y="230.7" transform="rotate(-90 114.4 230.7)">16.26</text>
<text x="199.3" y="236.5">210.10</text>
<text x="199.3" y="242.7">275.60</text>
<text x="231" y="251.5">DRAWN</text>
<text x="94.7" y="252.8">SPMAN-PPAL-02 (desplegada) SCALE 1 : 1</text>
<text x="343.1" y="252.3">SIMUMAK</text>
<text x="7.4" y="261.1">A</text>
<text x="410.7" y="261.1">A</text>
<text x="230.9" y="264.6">CHECKED</text>
<text x="23.7" y="275.4">ITEM</text>
<text x="54.3" y="275.5">QTY</text>
<text x="86" y="270.3">PARTS LIST</text>
<text x="86.2" y="275.4">PART NUMBER</text>
<text x="141.7" y="275.5">DESCRIPTION</text>
<text x="300.3" y="274.5">DWG NO:</text>
<text x="26.7" y="280.5">1</text>
<text x="56.7" y="280.5">1</text>
<text x="71.1" y="280.6">SPMAN-PPAL-02</text>
<text x="126.1" y="280.6">Soporte principal de las manetas.</text>
<text x="231.3" y="278.3">APPROVED</text>
<text x="126.1" y="285.7">Chapa 2 mm.</text>
<text x="299.9" y="282.6">REV</text>
<text x="309.6" y="283.3">03</text>
<text x="328.5" y="283.1">SIZE</text>
<text x="370.9" y="285.1">SHEET 8 OF 10</text>
<text x="34.2" y="289.9">6</text>
<text x="104.2" y="289.9">5</text>
<text x="174.2" y="289.9">4</text>
<text x="244.2" y="289.9">3</text>
<text x="314.2" y="289.9">2</text>
<text x="384.2" y="289.9">1</text>
</g>
<g font-size="3.3">
<text x="225.2" y="68.5">n7.00 x 2.00</text>
<text x="219.2" y="79.5">n44.00</text>
<text x="156.2" y="89.2">n4.80 x 2.00</text>
<text x="240.5" y="85">n4.80 x 2.00</text>
<text x="37.7" y="155.8">n4.80 x 2.00</text>
<text x="170.4" y="157.5">n7.00 x 2.00</text>
<text x="151.6" y="167.6">n44.00 x</text>
</g>
<g font-size="2.7">
<text x="234.5" y="256.6">Sergio Torremocha</text>
<text x="277.2" y="255.3">22/10/2013</text>
<text x="277" y="268.7">22/10/2013</text>
<text x="234.1" y="270.3">Adrián Parro</text>
</g>
</svg>
